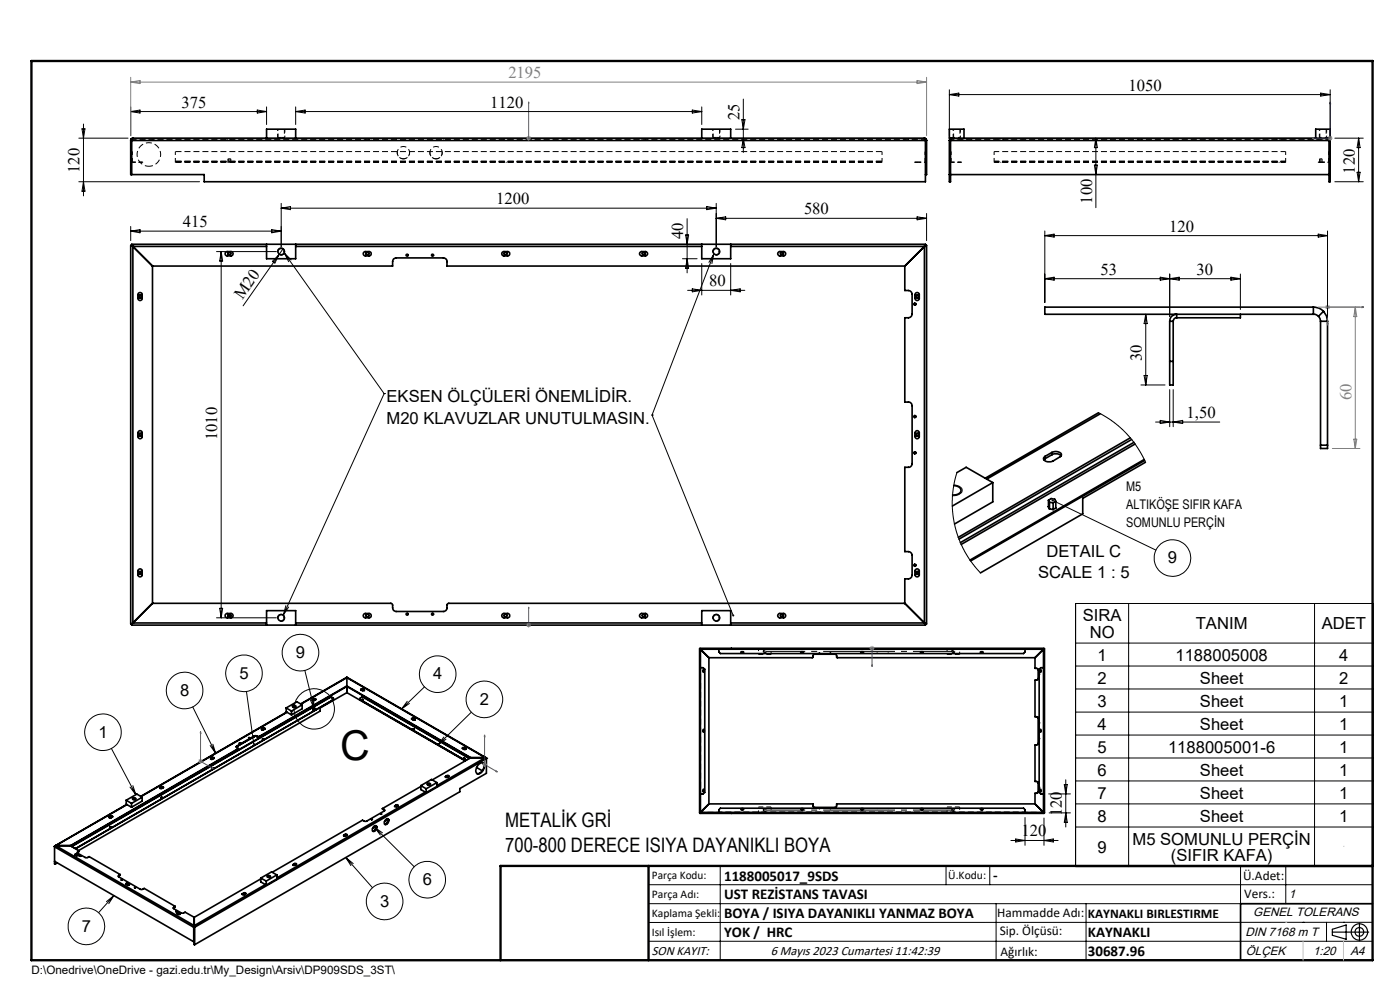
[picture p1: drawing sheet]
<svg xmlns="http://www.w3.org/2000/svg" width="297mm" height="210mm" viewBox="0 0 297 210" stroke-linecap="round" stroke-linejoin="round" font-family="sans-serif">
<g fill="none" stroke="#000" stroke-width=".35">
<path d="M27.7 29.8h168.9M27.9 29.4l-.2 .4M27.9 29.4v.2M28.2 29.3l-.3 .1M28.2 29.3l-.3 .1v7.6M28.2 29.3h167.9M56.6 29.3v-1.9h6.1v1.9M148.9 29.3v-1.9h6.1v1.9M196.1 29.3l.2 .1v9.2h-153v-1.6h-15.6v-7.2M196.1 29.3l.3 .1M196.4 29.4l.2 .4M196.4 29.4l-.1 .2"/>
<path d="M196.6 29.8v7.2h-.3M201.4 29.8h80.8M201.4 37h80.8M201.5 29.4l-.1 .4M201.5 29.4l.4-.1-.3 .1v9.2h-.2v-8.8M201.5 29.4l.1 .2M204.5 29.3v-1.9h-3.1v1.9h80.8v-1.9h-3.1v1.9M282 29.4l-.3-.1 .2 .1v9.2h.3v-8.8M282 29.4l.2 .4M282 29.4l-.1 .2M27.9 52.1l.3 .2M27.9 52.1h-.2v80.3h.2"/>
<path d="M27.9 52l.3 .3M27.9 52v-.2h168.4v.2M27.9 52v.1M28.2 52.3l4.1 4.1M28.2 52.3v79.8M28.2 52.3h28.4M32.3 56.4h51v-.9a.73 .73 0 0 1 .8-.8h10a.73 .73 0 0 1 .7 .8v.9h97.1M32.3 56.4v71.6l-4.1 4.1M47.8 53.6l.3-.2h.9a.46 .46 0 0 1 .5 .4 .46 .46 0 0 1-.5 .5h-.8a.48 .48 0 0 1-.4-.7zM48.5 53.5h.3l.2 .3-.2 .3h-.3l-.2-.3zM56.6 51.8v3.1h6.1v-3.1M62.7 52.3h86.2"/>
<path d="M77.1 53.6l.3-.2h.9a.46 .46 0 0 1 .4 .4 .46 .46 0 0 1-.4 .5h-.8a.48 .48 0 0 1-.4-.7zM77.8 53.5h.3l.2 .3-.2 .3h-.3l-.2-.3zM106.6 53.5l.2-.1h.9a.46 .46 0 0 1 .4 .4 .46 .46 0 0 1-.4 .5h-.8a.46 .46 0 0 1-.4-.3 .46 .46 0 0 1 .1-.5zM107.1 53.5h.3l.2 .3-.2 .3h-.3l-.2-.3zM135.8 53.5l.2-.1h.9a.46 .46 0 0 1 .5 .4 .46 .46 0 0 1-.5 .5h-.8a.46 .46 0 0 1-.4-.3 .46 .46 0 0 1 .1-.5zM136.4 53.5h.3l.2 .3-.2 .3h-.3l-.2-.3zM148.9 51.8v3.1h6.1v-3.1M155 52.3h41.1M165.1 53.5l.2-.1h.9a.46 .46 0 0 1 .5 .4 .46 .46 0 0 1-.5 .5h-.7a.46 .46 0 0 1-.5-.3 .46 .46 0 0 1 .1-.5zM165.7 53.5h.3l.2 .3-.2 .3h-.3l-.1-.3zM191.9 56.4v5.2h.8a.85 .85 0 0 1 .8 .8v4.2a.85 .85 0 0 1-.8 .8h-.8v17.9h.8a.78 .78 0 0 1 .8 .8v12.2a.78 .78 0 0 1-.8 .8h-.8v17.9h.8a.85 .85 0 0 1 .8 .8v4.2a.85 .85 0 0 1-.8 .8h-.8v5.2l4.2 4.1M196.1 52.3l-4.2 4.1"/>
<path d="M196.1 52.3v79.8M196.3 52l-.2 .3M196.3 52l.1 .1M196.4 52.1l-.3 .2M196.4 52.1h.2v80.3h-.2M29.4 62.2a.46 .46 0 0 1 .5-.1 .46 .46 0 0 1 .3 .4v.8a.46 .46 0 0 1-.5 .4 .46 .46 0 0 1-.5-.4zM29.5 62.8l.2-.2 .3 .2v.3l-.3 .1-.2-.1zM194 64.3v.4M194.2 62.2a.46 .46 0 0 1 .5-.1 .46 .46 0 0 1 .3 .4v.8a.46 .46 0 0 1-.4 .4 .46 .46 0 0 1-.5-.4zM194.3 62.8l.3-.2 .2 .2v.3l-.2 .1-.3-.1zM248.1 68.1h.8M248.1 76.7h.8"/>
<path d="M248.1 68.1v13.6h.8v-13.6M249.6 67.4a.72 .72 0 0 0-.7 .7M249.6 67.4v-.7a1.45 1.45 0 0 0-1.5 1.4M263.1 66.7v.7h-13.5M278.6 65.1a2.88 2.88 0 0 1 2.2 .9M278.6 66.7h.5l.6 .4M278.6 65.1v1.6M278.6 65.1h-56.9v1.6h56.9M279.7 67.1l.3 .5 .1 .5M280.1 68.1h1.5M280.1 68.1v26.3M280.8 66l.6 1 .2 1.1"/>
<path d="M280.8 66l-1.1 1.1M281.6 68.1v26.3M29.4 91.5a.44 .44 0 0 1 .5-.1 .44 .44 0 0 1 .3 .4v.8a.46 .46 0 0 1-.5 .5 .46 .46 0 0 1-.5-.5zM29.5 92l.2-.1 .3 .1v.4l-.3 .1-.2-.1zM194 88.2v.4M194 95.8v.5M194.2 91.5a.44 .44 0 0 1 .5-.1 .44 .44 0 0 1 .3 .4v.8a.46 .46 0 0 1-.4 .5 .46 .46 0 0 1-.5-.5zM194.3 92l.3-.1 .2 .1v.4l-.2 .1-.3-.1zM221.7 97.3l-.3 .2M221.7 96.8v.5M223.1 96a1.47 1.47 0 0 1 2.1 .5l-.2 .3-1.6 1a1.47 1.47 0 0 1-2-.5l.3-.5M223.1 96.5a1.62 1.62 0 0 1 2 .2"/>
<path d="M223.1 96l-1.4 .8M223.1 96v.5M223.1 96.5l-1.4 .8M233 87.6l-24 13.9M233.4 87.8l-24.1 13.8M239.8 92.9l-36.5 21.1M240.1 93.2l-36.7 21.2M240.6 93.8l-36.9 21.3M240.8 94.2l-36.9 21.3M242.7 97.5l-36.9 21.3M242.8 97.7l-36.9 21.3M243 98.1l-13.3 7.6v3.3l-21.7 12.5"/>
<path d="M280.1 94.4v.7h1.5v-.7M280.1 94.4h1.5M194 119.7v.4M202.3 103a1.21 1.21 0 0 1 1.5 1.3l-.6 .5-1.1 .2M203 100.3l2-1.2 5.6 3.3M210.6 102.4l-8.6 4.9M210.6 102.4v4.1l-8.1 4.7M222.4 106.1v1.4l.2 .4 .8 .2M222.4 106.1l.6-.3 .8 .1 .2 .5M222.4 106.1l.2 .4M222.6 106.5l.8 .2M222.6 106.5v1.4"/>
<path d="M223.4 106.7v1.4M224 106.4v1.3l-.6 .4M224 106.4l-.6 .3M27.9 132.4v.1M27.9 132.5v.1h168.4v-.1M28.2 132.1l-.3 .3M28.2 132.1l-.3 .4M28.2 132.1h28.4M29.4 120.8a.44 .44 0 0 1 .5-.1 .44 .44 0 0 1 .3 .4v.8a.46 .46 0 0 1-.5 .5 .46 .46 0 0 1-.5-.5zM29.5 121.3l.2-.1 .3 .1v.4l-.3 .1-.2-.1zM47.9 130.3l.2-.2h.9a.46 .46 0 0 1 .5 .5 .46 .46 0 0 1-.5 .4h-.8a.44 .44 0 0 1-.4-.2 .44 .44 0 0 1 .1-.5zM48.5 130.3h.3l.2 .3-.2 .3h-.3l-.2-.3z"/>
<path d="M56.6 132.6v-3.1h6.1v3.1M62.7 132.1h86.2M77.2 130.3l.2-.2h.9a.46 .46 0 0 1 .4 .5 .46 .46 0 0 1-.4 .4h-.8a.45 .45 0 0 1-.4-.2 .45 .45 0 0 1 .1-.5zM77.8 130.3h.3l.2 .3-.2 .3h-.3l-.2-.3zM106.6 130.3l.2-.2h.9a.46 .46 0 0 1 .4 .5 .46 .46 0 0 1-.4 .4h-.8a.45 .45 0 0 1-.4-.2 .45 .45 0 0 1 .1-.5zM107.1 130.3h.3l.2 .3-.2 .3h-.3l-.2-.3zM135.8 130.3l.2-.2h.9a.46 .46 0 0 1 .5 .5 .46 .46 0 0 1-.5 .4h-.8a.45 .45 0 0 1-.4-.2 .45 .45 0 0 1 .1-.5zM136.4 130.3h.3l.2 .3-.2 .3h-.3l-.2-.3zM148.4 137.6h73.2v34.8h-73.2zM148.5 137.5h73v35h-73zM148.5 137.6l.1 .1M148.6 137.7l1.8 1.8v31"/>
<path d="M148.6 137.7h72.8M148.6 137.7v34.6M148.9 132.6v-3.1h6.1v3.1M150.4 139.5h22l.1-.6 .3-.1h4.4l.2 .1 .2 .6h42M152.5 137.6v.7l.3 .3h64.3l.4-.3v-.7M155 132.1h41.1M155.2 137.5v.1M157.3 138.4l.1 .1 .2-.1M157.3 138.4h.3M157.5 138.3l.1 .1M165.1 130.3l.2-.2h.9a.46 .46 0 0 1 .5 .5 .46 .46 0 0 1-.5 .4h-.7a.45 .45 0 0 1-.5-.2 .45 .45 0 0 1 .1-.5zM165.7 130.3h.3l.2 .3-.2 .3h-.3l-.1-.3z"/>
<path d="M170.1 138.3h.2v.2h-.2zM182.8 138.3h.2v.2h-.2zM192.1 128.1l-97-.1-.3 .3v.6a.73 .73 0 0 1-.7 .8h-10a.73 .73 0 0 1-.8-.8v-.6l-.3-.3h-50.6l-4.2 4.1M194.2 120.8a.44 .44 0 0 1 .5-.1 .44 .44 0 0 1 .3 .4v.8a.46 .46 0 0 1-.4 .5 .46 .46 0 0 1-.5-.5zM194.3 121.3l.3-.1 .2 .1v.4l-.2 .1-.3-.1zM195.5 138.3h.2v.2h-.2zM196.1 132.1l.2 .4M196.1 132.1l.3 .3M196.4 132.4l-.1 .1M208.2 138.3h.2v.2h-.2zM221.4 137.7l-1.8 1.8v2.3h.4l.2 .3v1.9l-.2 .3h-.4v7.7h.4l.2 .3v5.5l-.2 .2h-.4v7.8h.4l.2 .2v2l-.2 .3h-.4v2.2M221.4 137.7v34.6"/>
<path d="M221.4 137.6v.1M221.5 137.6l-.1 .1M50.2 158.2l-.1 .3 .4 .2-.1 .1M50.2 158.4l-.1 .1M50.2 158.2v.2M50.4 158.8l-35.4 20.6M50.4 158.8v.2M50.4 159l-35.4 20.4M50.5 158.8l-.1 .2M50.8 157.6l.2 .1zM50.8 157.7h.1M52.8 156.4l.2 .1z"/>
<path d="M52.8 156.6h.1M53.9 156.1h.6M53.9 156.2h.6M53.9 156.1l-3.7 2.1M53.9 156.1v.1M53.9 156.2l-3.7 2.2M54.1 156.2l-4 2.2M54.5 156.1l.2 .1M54.5 156.1v.1M54.5 156.2l.2 .1M54.7 156.2h.3M54.7 156.3h.3"/>
<path d="M54.7 156.2v.1M55 156.2v.1M55.5 154.6v.1M55.5 154.7v.1M55.8 156.7l-.1 .1h.3M55.8 156.7l.2 .1M55.8 156.7h.1M55.8 156.7l-.1 .1M55.8 154.4h.4v.2l-.4 .3-.3-.1v-.2M55.8 154.5l.4 .1M55.8 154.4l-.3 .2M55.8 154.4v.1"/>
<path d="M55.8 154.5l-.3 .2M56 156.8h.1M60.7 150.2v.8l1.1 .7M60.7 150.2l1.1 .6M60.8 151.1l-31 17.8M60.9 151.1l-31 17.9M61.8 150.8v.9M62.1 149.7a.29 .29 0 0 1 .4-.1 .29 .29 0 0 1 .1 .4h-.4zM64.1 149.5l-1.1-.6-2.3 1.3M64.1 149.5l-2.3 1.3M64.1 149.5v.8l-2.3 1.4M66.3 148.5h.1"/>
<path d="M66.3 148.4v.1M66.5 150.5h.1M66.5 150.5v.1M66.5 150.3h.3M66.5 150.3h.1M66.5 150.3v.3M66.5 150.6l.2 .1M66.5 150.3l.2 .1M66.6 148.2l.4 .1-.4 .3h-.3v-.2M66.6 148.3l.4 .1M66.6 148.2l-.3 .2M66.6 148.2v.1"/>
<path d="M66.6 148.3l-.3 .2M66.7 150.4v.3M66.8 150.6h.1M66.8 150.6l-.1 .1M66.8 150.3l-.1 .1M66.8 150.3v.3M70.2 147.7l.1 .1M70.2 147.7l-55.1 31.8v-.1M70.2 147.6v.1M70.3 147.8l.4 .3v.3M70.3 147.8l-55.1 31.8M70.7 148.4l-54.5 31.5"/>
<path d="M73.5 145.5l-18.5 10.7M73.5 145.5v.2M73.5 145.7l-18.5 10.6M73.6 143.7l29.6 17.1M73.6 145.5h-.1M73.6 143.7l-9.8 5.6M73.6 145.6l-.1 .1M73.6 145.5l26.3 15.2M73.6 143.7v3.2M73.6 143.7l29.3 17M73.6 145.6l26.2 15.2M73.6 146.9l25.1 14.5"/>
<path d="M73.6 146.9l-5.7 3.3v.6l-51.2 29.6M73.6 143.7l-9.7 5.7M76.4 148.4l22.2 12.8M76.8 148.4v.1M76.8 148.4h.1M76.9 147.8l-.5 .3v.3M76.9 147.8l22.7 13.1M76.9 146.1l-.4 .2 .4 .2h.4l-.1-.2M76.9 146.3h-.3M76.9 147.7v.1M76.9 146.1l.3 .2M76.9 146.1v.2"/>
<path d="M76.9 147.6v.1M76.9 148.4h.1M76.9 146.3l.3 .1M76.9 148.4l.1 .1h-.2M76.9 148.4h-.1M76.9 148.4l.1 .1M76.9 147.7l22.7 13.1M77.2 146.4l.1 .1M77.2 146.3v.1M87.6 154.6h.1M87.6 154.6v.2l.2-.1M87.7 152.4h-.3l-.1 .1 .5 .3 .3-.1-.1-.2"/>
<path d="M87.7 152.5h-.4M87.7 152.4l.3 .1M87.7 152.4v.1M87.7 152.5l.3 .1M87.7 154.6h.1M87.7 154.6l.1 .1M88 152.6l.1 .1M88 152.5v.1M98.5 158.6l-.4 .1 .4 .3h.2l.1-.3M98.5 158.7h-.4M98.5 158.6l.3 .1M98.5 158.6v.1"/>
<path d="M98.5 158.7l.3 .1M98.8 158.8v.1M98.8 158.7v.1M148.5 141.6h.7l.3 .3v26.2l-.3 .3h-.7M149.2 142.3h.2v.1l-.1 .1zM149.2 155h.2v.1l-.1 .1zM220.5 142.9v.2M220.5 156.6v.2M220.5 153.3v.1M220.6 142.3h.2v.1h-.2zM220.6 155h.2v.1h-.2zM221.5 141.6h-.7l-.3 .3v26.2l.3 .3h.7"/>
<path d="M11.6 179.6l.1 3.7M11.6 179.6h.1M11.6 179.4h.1M11.6 179.4v.2M11.6 179.5v.1l29.5 17.1M11.8 179.4h-.2M11.8 179.4h3.1l1.9 1.1M11.8 179.4l29.4 16.9M14.8 179.4h.2M15 179.4h.1M15.1 179.4v.1M15.8 179.9h.4"/>
<path d="M23.2 173.3v.1M23.2 173.4h.1M23.4 175.4l.3 .1M23.5 175.4l.2 .1M23.5 175.4h-.1M23.5 175.4h.1M23.5 175.4l-.1 .1M23.5 173.1l.4 .1-.4 .3h-.3v-.2M23.5 173.2l.4 .1M23.5 173.1l-.3 .2M23.5 173.1v.1M23.5 173.2l-.3 .2"/>
<path d="M23.6 175.4l.1 .1M26.8 169.7v.9l1.1 .6M26.8 169.7l1.1 .7M26.9 170.6l-15.3 8.8M27 170.7l-15.2 8.7M27.9 170.4v.8M28.2 169.4a.29 .29 0 0 1 .4-.2 .29 .29 0 0 1 .1 .4h-.4zM30.2 169.1l-2.3 1.3M30.2 169.1v.8l-2.3 1.3M30.2 169.1l-1.2-.7-2.2 1.3M34 167.2h-.1M34 167.1v.1"/>
<path d="M34.3 169.1h.1M34.3 169.1l-.2 .1 .2 .1 .1-.2M34.3 169.1v.1M34.3 169.2l-.2 .1M34.3 169.2h.1M34.3 166.9h.3l.1 .1-.6 .3-.2-.1 .1-.1M34.3 167h.4M34.3 166.9l-.3 .2M34.3 166.9v.1M34.3 167l-.3 .2M34.4 169.1v.1M34.4 169.2v.1"/>
<path d="M44.7 160.9v.1M44.7 161h.1M45 160.7h.4v.1l-.4 .3-.3-.1v-.1M45 160.8h.4M45 160.7l-.3 .2M45 160.7v.1M45 162.9v.1M45 160.8l-.3 .2M45 162.9h.2M45 162.9l-.1 .2 .3-.1v-.1M45 163h-.1M45 163h.2"/>
<path d="M45.2 162.9v.1M73 177.3h-.1M73 177.2v.1M73.2 177l.3-.1 .2 .2-.6 .3-.2-.1 .1-.1M73.2 177.1h.5M73.2 177l-.2 .2M73.2 177v.1M73.2 177.1l-.2 .2M78.8 173.7l.2 .1h-.2zM78.8 173.8h.2M79.3 175.3a.39 .39 0 0 1 .6-.1 .39 .39 0 0 1-.1 .7 .44 .44 0 0 1-.3 .4 .44 .44 0 0 1-.5-.2zM79.8 175.1a.86 .86 0 0 1-.7 1.2"/>
<path d="M79.8 175.3a.93 .93 0 0 1-.7 1M79.8 175.3l-.8 .4M79.8 175.3h.1M79.8 175.3a.87 .87 0 0 1-.7 1M80.8 172.6l.2 .1zM80.8 172.7h.1M81.1 171.5l.4 .2M81.1 171.5l.4 .3M81.5 171.7l.1 .3-3.8 2.2h-.4l-.5-.2-19.2 11M81.5 171.8l.1 .1M81.5 171.7v.1M81.7 174.1v-.1a.41 .41 0 0 1 .6-.3 .41 .41 0 0 1 .1 .7 .47 .47 0 0 1-.3 .5 .47 .47 0 0 1-.6-.2z"/>
<path d="M82.3 173.7a.81 .81 0 0 1-.7 1.1M82.3 173.8a.77 .77 0 0 1-.7 1M82.3 173.8a.93 .93 0 0 1-.7 1M82.3 173.8l-.7 .5M82.4 173.8h-.1M83.8 171l-.1 .1M83.8 170.9v.1M84.1 170.7h.3l.1 .2-.5 .3-.3-.1 .1-.2M84.1 170.8l.4 .1M84.1 170.7l-.3 .2M84.1 170.7v.1M84.1 170.8l-.3 .2"/>
<path d="M89.3 166.6l1.1 .7M89.3 166.6v.9l1.1 .6M89.3 166.8l-8.2 4.7M90.2 168l-31.5 18.2M90.4 167.3v.8M90.7 166.3a.29 .29 0 0 1 .4-.2 .29 .29 0 0 1 .1 .4h-.4zM92.7 166l-1.2-.7-2.2 1.3M92.7 166l-2.3 1.3M92.7 166v.8l-2.3 1.3M94.5 164.8h.1M94.5 164.7v.1M94.8 164.5h.3l.1 .2-.4 .2h-.3v-.2"/>
<path d="M94.8 164.6l.4 .1M94.8 164.5l-.3 .2M94.8 164.5v.1M94.8 164.6l-.3 .2M98.4 160.9l-.1 .1M98.4 160.9h.1M98.5 160.8v.1M98.5 160.8l.1 .1h-.3M98.5 160.8l-.1 .1M98.5 160.9h.1M98.5 160.9h-.1M98.6 161.2h.1"/>
<path d="M99 161.2h-.4M99.7 160.7v.1M99.9 160.7l-8.2 4.7M99.9 160.7h3M101.1 162.8l1.2 .7M101.6 162.1a.67 .67 0 0 1 .9-.2 .67 .67 0 0 1 .2 .9 1.28 1.28 0 0 1-1.6 1.2 1.68 1.68 0 0 1 .5-1.9zM102.5 161.8a1.6 1.6 0 0 1-1.3 2.3M102.9 160.7l.3 .2-61.9 35.8M102.9 160.7l.3 .1M102.9 160.7l-10.2 5.9M103.1 160.8h.1M103.2 160.8v.1"/>
<path d="M103.2 160.9h.1M103.2 160.9v3.1l-5.7 3.3v.6l-56.2 32.5M148.6 172.3l-.1 .1M148.6 172.3h72.8M149.2 167.7h.2v.1l-.1 .1zM150.4 170.5h22.1v.5l.2 .3h4.6l.2-.3v-.5h42.1M150.4 170.5l-1.8 1.8M152.5 172.4v-.6l.3-.4h64.3l.4 .4v.6M155.2 172.4v.1M157.4 171.5h.2v.3h-.2zM170.1 171.5h.2v.3h-.2zM182.8 171.5h.2v.3h-.2z"/>
<path d="M195.5 171.5h.2v.3h-.2zM208.2 171.5h.2v.3h-.2zM219.6 170.5l1.8 1.8M220.5 166.9v.2M220.6 167.7h.2v.1l-.1 .1zM221.4 172.3l.1 .1M221.4 172.3v.1M11.6 182.7l29.5 17.1M11.7 182.8v.5M12.1 183l-.4 .3M16.3 181.1h-.2l-.2 .2 .4 .2h.3v-.2M16.3 181.2l-.4 .1"/>
<path d="M16.3 181.1l.3 .2M16.3 181.1v.1M16.3 181.2l.3 .2M16.5 180.6v.4l1.6 .9 .3 .1 .5-.3 6.6 3.8M16.5 180.8l-.1 .1M16.5 180.6v.2M16.6 181.4l.1 .1M16.6 181.3v.1M16.8 180.5l-.3 .1M16.8 180.5l-.3 .3M17 181.6h.1M25.2 185.7v.3l4.5 2.6 .4 .1 .5-.3 6.5 3.9"/>
<path d="M25.2 185.8l-.1 .1M25.2 185.7v.1M25.5 185.5l-.3 .2M25.5 185.5l-.3 .3M25.7 186.6h.2zM25.8 186.7h.1M27.1 187.4h-.3l-.1 .1 .5 .3 .2-.1v-.2M27.1 187.5h-.4M27.1 187.4l.3 .1M27.1 187.4v.1M27.1 187.5l.3 .1M27.4 187.6v.1"/>
<path d="M27.4 187.5v.1M28.6 188.3h.1M36.9 192.4v.3l1.7 1 .7-.2 1.9 1.1M36.9 192.5l-.1 .1M36.9 192.4v.1M37.1 192.3l-.2 .1M37.1 192.3l-.2 .2M37.3 193.3h.2zM37.4 193.4h.1M37.9 193.6l-.4 .1 .4 .3 .3-.1v-.2M37.9 193.7h-.4M37.9 193.6l.3 .1"/>
<path d="M37.9 193.6v.1M37.9 193.7l.3 .1M38.2 193.8v.1M38.2 193.7v.1M41.1 196.7v3.1M41.2 196.5l-.1 .2M41.2 196.5h.1M41.2 196.3v.2M41.2 194.6v1.8M41.2 196.6l.1 3.8M41.2 196.6l.1 .1M41.2 196.6l-.1 .1"/>
<path d="M41.2 199.7l-.1 .1M41.2 196.5l.1 .2M41.3 196.7v3.7M51.4 189.6v.1M51.4 189.7h.1M51.7 189.4h.4v.1l-.4 .3h-.3v-.2M51.7 189.5l.4 .1M51.7 189.4l-.3 .2M51.7 189.4v.1M51.7 189.5l-.3 .2M55.3 186.3v.8l1.2 .6M55.3 186.3l1.2 .6"/>
<path d="M55.3 186.4l-14.1 8.2M56.3 187.6l-15.1 8.7M56.5 186.9v.8M56.7 185.8a.31 .31 0 0 1 .4-.1 .31 .31 0 0 1 .2 .3l-.5 .1zM58.7 185.6l-1.1-.6-2.3 1.3M58.7 185.6l-2.2 1.3M58.7 185.6v.8l-2.2 1.3M62.2 183.5h.1M62.2 183.4v.1M62.5 183.2h.3l.1 .1-.4 .3-.3-.1v-.1M62.5 183.3h.4M62.5 183.2l-.3 .2"/>
<path d="M62.5 183.2v.1M62.5 183.3l-.3 .2M291.2 191.7h-28v12"/>
<circle cx="59.6" cy="53.4" r=".68"/>
<circle cx="86.4" cy="54.1" r=".2"/>
<circle cx="91.8" cy="54.1" r=".21"/>
<circle cx="151.9" cy="53.4" r=".66"/>
<circle cx="194.1" cy="64.5" r=".22"/>
<circle cx="194.1" cy="96.1" r=".22"/>
<circle cx="194.1" cy="88.4" r=".22"/>
<circle cx="194.1" cy="119.9" r=".22"/>
<circle cx="59.6" cy="131" r=".68"/>
<circle cx="86.4" cy="130.3" r=".2"/>
<circle cx="91.8" cy="130.3" r=".21"/>
<circle cx="151.9" cy="131.1" r=".66"/>
<circle cx="17.1" cy="181.6" r=".09"/>
<circle cx="28.7" cy="188.3" r=".09"/>
</g>
<g fill="none" stroke="#000" stroke-width=".21" stroke-dasharray="1.3 .6" stroke-linecap="butt">
<path d="M28 29.8v-.2M28 29.8h-.3M28 29.6l.2-.1M28 29.6v-.1M28.1 34.2h-.1M28.1 32.2h-.1M28.2 29.5v-.2M28.2 29.5l-.2 .1M28.2 34.3v.2M28.2 34.5l-.2-.3M28.2 34.3l-.1-.1M29.3 29.5v-.2"/>
<path d="M29.5 34.5v-.2M29.5 34.3v.2M29.7 34.5v-.2M30 34.5v-.2M30.2 29.5v-.2M30.3 34.3v.2M32.2 29.3v.2M32.4 29.5v-.2M32.5 29.5v-.2M37.2 34.2h149.9M37.2 34.5h149.9M37.2 34.2v.3"/>
<path d="M38 34.3v.2M47.8 29.3v.2M48.2 29.5v-.2M48.3 34.5v-.2M48.5 34.5v-.2M48.5 33.7h-.2M48.8 33.7h-.3M48.8 34.5v-.2M49 33.7h-.2M49 34.5v-.2M49 29.5v-.2M49.5 29.5v-.2"/>
<path d="M59.7 29.2h.1M59.8 29.2h.6M77.1 29.3v.2M77.5 29.5v-.2M77.6 34.5v-.2M77.8 34.5v-.2M78.1 34.5v-.2M78.3 34.5v-.2M78.3 29.5v-.2M78.8 29.5v-.2M82.9 29.3v.2M83.3 29.5v-.2"/>
<path d="M84.1 29.5v-.2M86.2 29.3v.2M86.6 29.5v-.2M91.6 29.3v.2M92 29.5v-.2M94.1 29.5v-.2M94.9 29.5v-.2M95.2 29.5v-.2M106.5 29.3v.2M106.9 29.5v-.2M107 34.5v-.2M107.1 34.5v-.2"/>
<path d="M107.4 34.5v-.2M107.6 34.5v-.2M107.7 29.5v-.2M108.2 29.5v-.2M135.7 29.3v.2M136.2 29.5v-.2M136.3 34.5v-.2M136.4 34.5v-.2M136.7 34.5v-.2M136.9 34.5v-.2M136.9 29.5v-.2M137.4 29.5v-.2"/>
<path d="M152 29.2h.1M152.1 29.2h.6M165 29.3v.2M165.5 29.5v-.2M165.6 34.5v-.2M165.7 34.5v-.2M166 34.5v-.2M166.2 34.5v-.2M166.2 29.5v-.2M166.7 29.5v-.2M186.4 34.3v.2M187.1 34.5v-.3"/>
<path d="M187.1 32.2h-149.9M187.1 34.2h-149.9M187.1 34.3h-149.9M191.8 29.3v.2M192 29.5v-.2M192.1 29.5v-.2M192.7 29.5v-.2M193.5 29.5v-.2M193.9 29.3v.2M194 34.3v.2M194.1 29.5v-.2M194.3 34.5v-.2"/>
<path d="M194.3 29.5v-.2M194.6 34.5v-.2M194.8 34.3v.2M194.9 34.5v-.2M195 29.5v-.2M196.1 29.5v-.2M196.1 34.3v.2M196.1 29.5l.2 .1M196.2 34.2h.2M196.2 34.2l-.1 .1M196.2 32.2h.2M196.3 29.6l.1 .2"/>
<path d="M196.3 29.6l.1-.1M196.4 29.6l-.3-.1M196.4 34.2l-.3 .3M196.4 29.8h.2M201.4 35.3h.3M201.4 33.7h.3M201.7 29.8v-.2M201.7 29.8h-.3M201.7 30.3h-.3M201.7 31.1h-.3M201.7 33.7h.1M201.7 29.6v-.1"/>
<path d="M201.7 29.6l.2-.1M201.8 34.2h-.1M201.8 32.2h-.1M201.9 29.5v-.2M201.9 29.5l-.2 .1M201.9 34.3v.2M201.9 34.5l-.2-.3M201.9 34.3l-.1-.1M203 29.5v-.2M203.2 34.5v-.2M203.2 34.3v.2M203.4 34.5v-.2"/>
<path d="M203.5 29.3v.2M203.7 34.5v-.2M203.9 29.5v-.2M204 29.5v-.2M204 34.3v.2M204.3 29.5v-.2M205.1 29.5v-.2M206 29.5v-.2M210.9 34.2v.3M211.2 29.3v.2M211.7 34.3v.2M211.7 29.3v.2"/>
<path d="M212 29.5v-.2M212.1 29.5v-.2M212.2 34.5v-.2M212.4 34.5v-.2M212.7 34.5v-.2M212.8 34.5v-.2M212.9 29.5v-.2M213.4 29.5v-.2M213.9 29.3v.2M214.3 29.5v-.2M216.2 29.5v-.2M217 29.5v-.2"/>
<path d="M234.9 29.3v.2M235.7 29.5v-.2M237.8 29.3v.2M238.2 29.5v-.2M241 29.3v.2M241.4 29.5v-.2M241.5 34.5v-.2M241.7 34.5v-.2M242 34.5v-.2M242.1 34.5v-.2M242.2 29.5v-.2M242.7 29.5v-.2"/>
<path d="M245.5 29.3v.2M245.9 29.5v-.2M248 29.5v-.2M248.7 29.5v-.2M266.6 29.3v.2M267.4 29.5v-.2M269.3 29.3v.2M269.7 29.5v-.2M270.3 29.3v.2M270.7 29.5v-.2M270.8 34.5v-.2M271 34.5v-.2"/>
<path d="M271.3 34.5v-.2M271.4 34.5v-.2M271.5 29.5v-.2M271.6 29.5v-.2M272 34.3v.2M272 29.5v-.2M272.4 29.5v-.2M272.7 34.5v-.3M277.6 29.5v-.2M277.7 29.3v.2M277.7 29.5v-.2M278 29.5v-.2"/>
<path d="M278 29.3v.2M278.5 29.5v-.2M279.3 29.5v-.2M279.7 34.3v.2M279.7 29.3v.2M279.7 29.5v-.2M279.9 34.5v-.2M280.1 29.5v-.2M280.2 34.5v-.2M280.2 33.7h-.3M280.4 34.3v.2M280.5 33.7h-.3"/>
<path d="M280.5 34.5v-.2M280.7 29.5v-.2M281.7 29.5v-.2M281.7 29.5l.2 .1M281.7 34.3v.2M281.9 34.2h.1M281.9 34.2l-.2 .1M281.9 32.2h.1M281.9 29.6l.1 .2M281.9 29.6l.1-.1M282 29.6l-.3-.1M282 29.8h.2"/>
<path d="M282 34.2l-.3 .3M148.5 137.6l.1 .1M148.6 137.7l-.1-.1M157.3 138.2h.3M157.3 138.6l-.2-.2 .2-.2M157.6 138.6h-.3M157.6 138.2l.2 .2-.2 .2M170 138.2h.3M170 138.6l-.2-.2 .2-.2M170.3 138.6h-.3M170.3 138.2l.2 .2-.2 .2M173.7 138.5h.2h-.2"/>
<path d="M176.1 138.5h.2h-.2M182.7 138.2h.4M182.7 138.6l-.2-.2 .2-.2M183.1 138.6h-.4M183.1 138.2l.2 .2-.2 .2M195.4 138.2h.3M195.4 138.6l-.2-.2 .2-.2M195.7 138.6h-.3M195.7 138.2l.2 .2-.2 .2M208.1 138.2h.3M208.1 138.6l-.2-.2 .2-.2M208.4 138.6h-.3"/>
<path d="M208.4 138.2l.2 .2-.2 .2M221.4 137.7l.1-.1M221.5 137.6l-.1 .1M149.1 142.1l.2-.2 .2 .2M149.1 142.5v-.4M149.1 155.2v-.4M149.1 154.8l.2-.2 .2 .2M149.5 142.1v.4M149.5 142.5l-.2 .2-.2-.2M149.5 155.2l-.2 .2-.2-.2M149.5 154.8v.4M220.5 143.1l.1-.1-.1-.1"/>
<path d="M220.5 156.8l.1-.1-.1-.1M220.5 153.4h.1l-.1-.1M220.5 155.2v-.4M220.5 154.8l.2-.2 .2 .2M220.5 142.1l.2-.2 .2 .2M220.5 142.5v-.4M220.9 155.2l-.2 .2-.2-.2M220.9 154.8v.4M220.9 142.1v.4M220.9 142.5l-.2 .2-.2-.2M148.5 172.4l.1-.1M148.6 172.3l-.1 .1"/>
<path d="M149 172.4v.1M149.1 167.9v-.4M149.1 167.5l.2-.2 .2 .2M149.5 167.9l-.2 .2-.2-.2M149.5 167.5v.4M151.2 172.5v-.1M157.3 171.4h.3M157.3 171.8l-.2-.2 .2-.2M157.6 171.8h-.3M157.6 171.4l.2 .2-.2 .2M170 171.4h.3M170 171.8l-.2-.2 .2-.2"/>
<path d="M170.3 171.8h-.3M170.3 171.4l.2 .2-.2 .2M172.9 172.4v.1M173.7 171.5h.2h-.2M174 172.5v-.1M175.9 172.4v.1M176.1 171.5h.2h-.2M177 172.5v-.1M182.7 171.4h.4M182.7 171.8l-.2-.2 .2-.2M183.1 171.8h-.4M183.1 171.4l.2 .2-.2 .2"/>
<path d="M195.4 171.4h.3M195.4 171.8l-.2-.2 .2-.2M195.7 171.8h-.3M195.7 171.4l.2 .2-.2 .2M208.1 171.4h.3M208.1 171.8l-.2-.2 .2-.2M208.4 171.8h-.3M208.4 171.4l.2 .2-.2 .2M220.5 167.1l.1-.1-.1-.1M220.5 167.9v-.4M220.5 167.5l.2-.2 .2 .2M220.9 167.9l-.2 .2-.2-.2"/>
<path d="M220.9 167.5v.4M221.4 172.3l.1 .1M221.5 172.4l-.1-.1"/>
</g>
<path d="M28 29.8h168.4M85.6 33.7a1.31 1.31 0 0 0 1.1-1.9 1.31 1.31 0 0 0-2.2-.2 1.31 1.31 0 0 0 .9 2.1h.2M86.9 32.2a1.31 1.31 0 0 1-1.3 1.5 1.31 1.31 0 0 1-1.3-1.5M92.5 33.7a1.31 1.31 0 0 0 1.2-1.9 1.31 1.31 0 0 0-2.3-.2 1.31 1.31 0 0 0 .9 2.1h.2M93.8 32.2a1.31 1.31 0 0 1-1.3 1.5 1.31 1.31 0 0 1-1.3-1.5M196.4 29.8h-168.4M280.2 33.7v.6M160.9 138.8h2.7M200.9 138.8h2.7M160.9 171.2h2.7M200.9 171.2h2.7" fill="none" stroke="#000" stroke-width=".21" stroke-dasharray="1.3 .6" stroke-dashoffset=".3" stroke-linecap="butt"/>
<g fill="none" stroke="#000" stroke-width=".21" stroke-dasharray="1.3 .6" stroke-dashoffset=".4" stroke-linecap="butt">
<path d="M29.5 34.3h.8M30.3 34.5h-.8M31.6 35.3a2.5 2.5 0 0 0 2.2-3.7 2.5 2.5 0 0 0-4.3-.2 2.5 2.5 0 0 0 1.8 3.9h.3M48.3 33.7v.8M48.5 33.7v.8M48.8 33.7v.8M49 33.7v.8M58.9 29.2h.8M151.2 29.2h.8M194 34.3h.8M194.8 34.5h-.8M203.2 34.3h.8"/>
<path d="M204 34.5h-.8M279.7 34.3h.7M279.9 33.7v.8M280.4 34.5h-.7M280.5 33.7v.8M221.4 137.7h-72.8M148.6 172.3h72.8"/>
</g>
<g fill="none" stroke="#000" stroke-width=".21" stroke-dasharray="1.3 .6" stroke-dashoffset=".5" stroke-linecap="butt">
<path d="M28.1 34.2v-2M28.2 29.5h167.9M37.2 32.2v2M187.1 32.2v2M196.2 32.2v2M201.7 29.8h80.3M201.8 32.2v2M210.9 32.2v2M272.7 32.2v2M281.9 34.2v-2M282 29.8h-80.3M148.6 137.7v34.6"/>
<path d="M152.5 137.7h65M217.5 137.7h-65M152.5 172.4h65M152.5 172.3h65M217.5 172.3h-65M221.4 172.3v-34.6"/>
</g>
<g fill="none" stroke="#000" stroke-width=".21" stroke-dasharray="1.3 .6" stroke-dashoffset=".7" stroke-linecap="butt">
<path d="M28.2 34.5h1.3M28.2 34.3h1.3M194.8 34.3h1.3M194.8 34.5h1.3M201.9 29.5h79.8M201.9 34.5h1.3M201.9 34.3h1.3M280.4 34.3h1.3M280.4 34.5h1.3M160.9 137.5v1.3M163.6 138.8v-1.3M200.9 137.5v1.3"/>
<path d="M203.6 138.8v-1.3M160.9 172.5v-1.3M163.6 171.2v1.3M200.9 172.5v-1.3M203.6 171.2v1.3"/>
</g>
<path d="M59 27.4v1.9M60.3 29.3v-1.9M151.3 27.4v1.9M152.6 29.3v-1.9M202.3 27.4v1.9M203.6 29.3v-1.9M280 27.4v1.9M281.3 29.3v-1.9" fill="none" stroke="#000" stroke-width=".21" stroke-dasharray="1.3 .6" stroke-dashoffset="1" stroke-linecap="butt"/>
<g fill="#000">
<path d="M28 52.3a.2 .2 0 0 1 .4 0 .2 .2 0 0 1-.4 0zM195.9 52.3a.2 .2 0 0 1 .4 0 .2 .2 0 0 1-.4 0zM28 52.3a.2 .2 0 0 1 .4 0 .2 .2 0 0 1-.4 0zM28 132.1a.2 .2 0 0 1 .4 0 .2 .2 0 0 1-.4 0zM28 132.1a.2 .2 0 0 1 .4 0 .2 .2 0 0 1-.4 0zM195.9 132.1a.2 .2 0 0 1 .4 0 .2 .2 0 0 1-.4 0zM195.9 52.3a.2 .2 0 0 1 .4 0 .2 .2 0 0 1-.4 0zM195.9 132.1a.2 .2 0 0 1 .4 0 .2 .2 0 0 1-.4 0z"/>
<path d="M53.7 157.6v.3l.2 .1-.1-.2 .1 .2 .1-.1a.2 .2 0 0 0 0-.3 .2 .2 0 0 0-.3 0zM155.4 130.4v.3l.2 .1-.1-.2 .1 .2a.22 .22 0 0 0 .1-.3 .22 .22 0 0 0-.3-.1zM223.1 106l.2 .1h-.2a.21 .21 0 0 0 .2 .2 .21 .21 0 0 0 .2-.3 .21 .21 0 0 0-.4 0z"/>
</g>
<path d="M210.9 32.2h61.8M210.9 34.5h61.8M210.9 34.2h61.8M272.7 34.2h-61.8M272.7 34.3h-61.8" fill="none" stroke="#000" stroke-width=".21" stroke-dasharray="1.3 .6" stroke-dashoffset=".2" stroke-linecap="butt"/>
<g fill="none" stroke="#000" stroke-width=".21" stroke-dasharray="1.3 .6" stroke-dashoffset=".9" stroke-linecap="butt">
<path d="M58.9 27.4v1.8M60.4 29.2v-1.8M151.2 27.4v1.8M152.7 29.2v-1.8M202.2 27.4v1.8M203.7 29.2v-1.8M279.9 27.4v1.8M281.4 29.2v-1.8M162 138.2a.29 .29 0 0 1 .4-.3 .29 .29 0 0 1 0 .5 .29 .29 0 0 1-.4-.2M162.2 138.5a.33 .33 0 0 0 .4-.3 .33 .33 0 0 0-.4-.4 .33 .33 0 0 0-.3 .5M202 138.2a.29 .29 0 0 1 .4-.3 .29 .29 0 0 1 0 .5 .29 .29 0 0 1-.4-.2M202.2 138.5a.33 .33 0 0 0 .4-.3 .33 .33 0 0 0-.4-.4 .33 .33 0 0 0-.3 .5"/>
<path d="M162 171.8a.29 .29 0 0 0 .4 .3 .29 .29 0 0 0 0-.5 .29 .29 0 0 0-.4 .2M162.2 172.2a.33 .33 0 0 0 .4-.3 .33 .33 0 0 0-.4-.4 .33 .33 0 0 0-.3 .4M202 171.8a.29 .29 0 0 0 .4 .3 .29 .29 0 0 0 0-.5 .29 .29 0 0 0-.4 .2M202.2 172.2a.33 .33 0 0 0 .4-.3 .33 .33 0 0 0-.4-.4 .33 .33 0 0 0-.3 .4"/>
</g>
<path d="M148.6 137.7h.1M221.4 137.7h.1M148.6 172.3h.1M221.4 172.3h.1" fill="none" stroke="#000" stroke-width=".21" stroke-dasharray="1.3 .6"/>
<path d="M148.6 141.6v26.8M221.4 141.6v26.8M148.6 168.4v-26.8M221.4 168.4v-26.8" fill="none" stroke="#000" stroke-width=".21" stroke-dasharray="1.3 .6" stroke-dashoffset=".6" stroke-linecap="butt"/>
<g fill="none" stroke="#000" stroke-width=".21">
<path d="M201.4 19v9.8M280.2 19.7l2 .4-2 .3zM282.2 19v9.8M16.7 38.6h25.6M16.7 29.3h10.5M17.4 27.3h.6l-.3 2zM17.7 26.3v15.2M17.7 38.6l.3 2h-.6zM27.7 22.7v6.1M27.7 23.7h28.9M27.7 23.7l2-.4v.7zM54.6 23.3l2 .4-2 .3z"/>
<path d="M56.6 22.7v3.7M62.7 23.7h86.2M62.7 22.7v3.7M62.7 23.7l2-.4v.7zM146.9 23.3l2 .4-2 .3zM148.9 22.7v3.7M156 27.4h2.7M157.4 25.4h.6l-.3 2zM157.7 29.3l.3 2h-.6zM157.7 21v11.3M201.4 20.1h80.8M201.4 20.1l2-.4v.7z"/>
<path d="M232.2 35h.6l-.3 2zM232.5 29.3l.3 2h-.6zM232.5 29.3v14.8M283.2 38.6h6M283.2 29.3h6M287.9 36.5h.6l-.3 2.1zM288.2 29.3v9.3M288.2 29.3l.3 2h-.6zM27.7 48v3M27.7 49l2-.3v.7zM27.7 49h32M45.9 53.4h12.7"/>
<path d="M46.9 53.4v77.6M46.9 53.4l.3 2h-.6zM57.6 48.7l2.1 .3-2.1 .4zM58.9 53.5a.77 .77 0 0 1 .7-.9 .77 .77 0 0 1 .8 .9 .77 .77 0 0 1-1 .6M59.2 54l-7.6 10.9M59.2 54l-.9 1.8-.5-.4zM59.7 43.1v9.2M59.7 44.2h92.2M59.7 44.2l1.9-.4v.7zM60.1 52.7l-.9 1.3M60.3 53.7l21.2 29.8M60.3 53.7l1.5 1.4"/>
<path d="M60.3 53.7l.9 1.8M144.8 54.9h3.1M145.5 49.8h.6l-.3 2zM145.8 46.4v11.5M145.8 54.9l.3 2h-.6zM148.9 55.9v6.7M149.9 43.8l2 .4-2 .3zM151.2 53.5a.78 .78 0 0 1 .7-.9 .78 .78 0 0 1 .8 .8 .78 .78 0 0 1-.9 .7M151.4 53.9l-13.1 34.1M151.4 53.9l-.4 2M151.4 53.9l-1 1.8M151.9 43.1v9.2"/>
<path d="M151.9 46.3h44.7M151.9 46.3l2.1-.3v.6zM155 55.9v6.7M194.6 46l2 .3-2 .3zM196.6 45.3v5.7M221.7 50l1.9-.3v.6zM221.7 49v15.2M221.7 50h59.9M221.7 59.1l1.9-.3v.6zM246.1 58.8l4.1 .6v-.6l-4.1 .6zM248.1 58.1v9.1M261.1 58.8l2 .3-2 .3z"/>
<path d="M263.1 58.1v7.5M263.1 59.1h-41.4M279.6 49.7l2 .3-2 .3zM281.6 49v18.2M145.9 61.6h12.1M146.9 61.3l2 .3-2 .3zM155 61.6l2-.3v.6zM242.7 79.6h.7l-.3 2.1zM243.1 66.7v15M243.1 66.7l.3 1.9h-.7zM81.5 83.5h.1M81.5 83.5l-21.4 46.9"/>
<path d="M138.3 88l17.2 42.6M138.3 88h.1M233 87.6l3.4 2 2.9 2.7 2.1 2.8 1.6 3M242 81.7h5.2M245.1 89.5h13.7M246.1 89.2l2 .3-2 .3zM248.1 82.6v7.9M248.9 82.6v7.9M248.9 89.5l2-.3v.6zM202.4 102.9a1.59 1.59 0 0 1 1.7 1.2 1.89 1.89 0 0 1-2 1.1M203 100.3l-.7 2.7-.3 3.2 .1 2.6 .5 2.8 .7 2.4 1.3 2.9 1.9 2.9 1.5 1.7M223.3 106.1l21.9 10.6"/>
<path d="M45.9 131h12.7M46.6 129h.6l-.3 2zM58.9 131.3a.76 .76 0 0 1 .7-1 .76 .76 0 0 1 .8 .8 .76 .76 0 0 1-1 .7M60.6 128.5l-.5 1.9M61.2 128.8l-1.1 1.6M151.2 131.3a.77 .77 0 0 1 .6-1 .77 .77 0 0 1 .9 .8 .77 .77 0 0 1-.9 .7M173.7 138.5h.2M173.8 138.5v.1M176.1 138.5h.1M176.1 138.5v.1M186 138.5h.2M186.1 138.5v.1"/>
<path d="M188.3 138.5h.2M188.4 138.5v.1M202.1 138.2h.2M202.2 138.1v.2M228.2 128h63.1v55.8h-63.1zM228.2 136.4h63.1M239.4 128v55.8M278.9 128v55.8M23.6 158.8l5.2 9.8M40.9 150l4.9 9.8M44.6 158.1l1.2 1.7M45.2 157.9l.6 1.9"/>
<path d="M52.3 146.7l1.5 11.1M62 149.7a.38 .38 0 0 1 .5-.1 .38 .38 0 0 1 .2 .4l-.5 .1zM64.7 142.2l2 8.2M65.9 148.5l.8 1.9M66.5 148.4l.2 2M86.4 148.8l-1.2 1.6M86.9 149.2l-1.7 1.2M90.1 145.7l-4.9 4.7M94.2 156.3l-1.2 1.7M94.6 156.8l-1.6 1.2M100 151.1l-7 6.9M220.4 143h.2"/>
<path d="M220.4 156.7h.2M220.4 153.3h.2M220.5 142.9v.2M220.5 153.3v.1M220.5 156.6v.2M228.2 141.3h63.1M228.2 146.1h63.1M228.2 151.1h63.1M228.2 155.9h63.1M27.6 167l1.2 1.6M28.1 169.3a.38 .38 0 0 1 .5-.1 .38 .38 0 0 1 .2 .4 .38 .38 0 0 1-.5 .1 .38 .38 0 0 1-.2-.4zM28.2 166.6l.6 2"/>
<path d="M79.5 175.5l8.4 8.4M79.5 175.5l1.6 1.2M79.5 175.5l1.2 1.6M90.6 166.3a.37 .37 0 0 1 .4-.3 .37 .37 0 0 1 .3 .5h-.5zM173.7 171.5h.2M173.8 171.4v.2M176.1 171.5h.1M176.1 171.4v.2M186 171.5h.2M186.1 171.4v.2M188.3 171.5h.2M188.4 171.4v.2"/>
<path d="M202.1 171.9h.2M202.2 171.8v.1M214.5 178.3h10M215.5 178l2 .3-2 .3zM217.5 173.4v5.9M220.4 167h.2M220.5 166.9v.2M221.5 173.5v5.8M221.5 178.3l1.9-.3v.6zM222.5 168.4h4.6M222.6 172.4h4.5M225.8 166.4h.6l-.3 2z"/>
<path d="M226.1 165.4v10M226.1 172.4l.3 2h-.6zM228.2 160.8h63.1M228.2 165.7h63.1M228.2 170.5h63.1M228.2 175.4h63.1M24.2 190l-3.3 3.6M24.2 190l-1.1 1.7M24.2 190l-1.6 1.3M56.7 185.8a.34 .34 0 0 1 .5-.1 .34 .34 0 0 1 .1 .4 .34 .34 0 0 1-.4 .1 .34 .34 0 0 1-.2-.4zM73.3 181.9l5.7 6.4M73.3 181.9l1.6 1.3"/>
<path d="M73.3 181.9l1.1 1.7M137.6 187.7h153.6M137.6 191.7h153.6M137.6 199.7h153.6M152.8 183.7v20M200.7 183.7v4M210 183.7v4M211.3 191.7v12M230.4 191.7v12M263.2 183.7v20M272.8 183.7v8M276.4 195.6h.1"/>
<path d="M281.4 195.6v4.1M285 195.6h.1M291.2 195.6l-153.6 .1"/>
<circle cx="248.7" cy="118.4" r="3.9"/>
<circle cx="63.8" cy="138.4" r="3.9"/>
<circle cx="21.8" cy="155.3" r="3.9"/>
<circle cx="39.2" cy="146.5" r="3.9"/>
<circle cx="51.8" cy="142.8" r="3.9"/>
<circle cx="66.7" cy="150.4" r="4.3"/>
<circle cx="92.8" cy="143" r="3.9"/>
<circle cx="102.8" cy="148.4" r="3.9"/>
<circle cx="18.3" cy="196.5" r="3.9"/>
<circle cx="81.6" cy="191.2" r="3.9"/>
<circle cx="90.6" cy="186.6" r="3.9"/>
</g>
<path d="M203.7 29.2h-1.5M279.9 29.2h1.5" fill="none" stroke="#000" stroke-width=".21" stroke-dasharray="1.3 .6" stroke-dashoffset=".8" stroke-linecap="butt"/>
<g fill="none" stroke="#000" stroke-width=".25">
<path d="M282.6 197.7h7.8M282.6 197.1l3-.9v3l-3-.8zM288.4 195.8v3.8M106.2 203.7h185"/>
<circle cx="288.4" cy="197.7" r="1.74"/>
<circle cx="288.4" cy="197.7" r=".93"/>
</g>
<g fill="none" stroke="#00f" stroke-width=".21">
<path d="M112.1 29.2v.2zM112.1 21.6v.4v-.4M112.1 29.3h.1M112.1 21.6v7.7M278.3 29.3l.4-.1v.2zM282.2 21.6l.1 .4h-.2zM282.2 21.6v7.7h-3.9M281.6 68.6h.1l-.1 .4zM289 65l.3 .1-.3 .2zM289.3 65.1h-7.7v3.9M112.1 128.8v.3v-.3M112.1 132.5v.2z"/>
<path d="M112.1 132.6h.1M112.1 128.8v3.8M185 137.4v.2zM185 137.5h.1M185 137.5v3.9M42.5 155.2v6.3l2.8 1.5M42.5 155.2l.1 .3h-.1zM102.8 155.9l.1 .3h-.2zM102.8 155.9v6.3l2.7 1.6M185 141.4v-.4v.4M45 162.8l.3 .2h-.3zM105.2 163.5l.3 .3-.3-.1z"/>
</g>
<g fill="none" stroke="#808080" stroke-width=".21">
<path d="M27.7 16.4v12.4M27.7 17.4h168.9M27.7 17.4l2-.3v.6zM194.6 17.1l2 .3-2 .3zM196.6 16.4v12.4M111.7 29.3h.9M111.8 29l.7 .7M112.1 28.8v1M112.5 29l-.7 .7M281.7 29.3h1M281.8 29l.7 .7M282.2 28.8v1"/>
<path d="M282.5 29l-.7 .7M279.6 65.1h8.9M281.3 64.8l.7 .7M281.6 64.7v.9M282 64.8l-.7 .7M287.5 65.1v30M287.5 65.1l.3 2.1h-.6zM282.6 95.1h5.9M287.2 93.2h.6l-.3 1.9zM111.7 132.6h.9M111.8 132.2l.7 .8M112.1 132.1v1"/>
<path d="M112.5 132.2l-.7 .8M184.5 137.5h1M184.6 137.2l.7 .7M185 137v1M185.3 137.2l-.7 .7M42.1 161.5h.9M42.2 161.1l.7 .7M42.5 161v1M42.9 161.1l-.7 .7M102.3 162.2h1M102.4 161.8l.8 .8M102.8 161.7v1"/>
<path d="M103.2 161.8l-.8 .8"/>
</g>
<g fill="none" stroke="#000" stroke-width=".21" stroke-dasharray="15.2 1.3 1.3 1.3" stroke-linecap="butt">
<path d="M162.1 138.2h-.2M162.2 138.2v-.1M162.2 138.2v.1M162.2 138.2h.1M162.2 138v-.2M162.2 138.3v.2M202.2 138v-.2M202.2 138.3v.2M202.4 138.2h.2M162.1 171.8h-.2M162.2 171.8v.1M162.2 171.8h.1"/>
<path d="M162.2 171.7v-.2M162.2 172v.2M202.2 171.7v-.2M202.2 172v.2M202.4 171.8h.2"/>
</g>
<path d="M162.4 138.2h39.7M162.4 171.8h39.7" fill="none" stroke="#000" stroke-width=".21" stroke-dasharray="15.2 1.3 1.3 1.3" stroke-dashoffset="6.8" stroke-linecap="butt"/>
<path d="M6.7 12.9h284.5v190.8h-284.5zM137.6 183.7v20M291.2 183.7h-185v20" fill="none" stroke="#000" stroke-width=".5"/>
<path d="M276.4 199.7v4M285 199.7v4" fill="none" stroke="#c0c0c0" stroke-width=".21"/>
<path d="M272.8 195.6h.1" fill="none" stroke="#c0c0c0" stroke-width=".25"/>
<g fill="#00f">
<path d="M45 162.8l.3 .2h-.3zM42.5 155.2l.1 .3h-.1z"/>
<path d="M112.1 29.2v.2zM112.1 21.6v.4zM281.6 68.6h.1l-.1 .4zM289 65l.3 .1-.3 .2zM105.2 163.5l.3 .3-.3-.1zM102.8 155.9l.1 .3h-.2z"/>
<path d="M185 141v.4zM185 137.4v.2z"/>
<path d="M112.1 128.8v.3zM112.1 132.5v.2z"/>
<path d="M278.3 29.3l.4 .1v-.2zM282.2 21.6l-.1 .4h.2z"/>
</g>
<text font-size="8.7" x="72.2" y="161.2">C</text>
<g font-size="4.2">
<text x="107.2" y="175.5">METALİK GRİ</text>
<text x="107.2" y="180.8">700-800 DERECE ISIYA DAYANIKLI BOYA</text>
</g>
<g font-size="3.5" fill="#808080">
<text x="107.8" y="16.5">2195</text>
<text x="286.7" y="84.9" transform="rotate(-90 286.7 84.9)">60</text>
</g>
<g font-size="3.5">
<text x="38.5" y="22.8">375</text>
<text x="104" y="22.8">1120</text>
<text x="239.4" y="19.2">1050</text>
<text x="156.9" y="25.4" transform="rotate(-90 156.9 25.4)">25</text>
<text x="16.9" y="36.7" transform="rotate(-90 16.9 36.7)">120</text>
<text x="287.4" y="36.9" transform="rotate(-90 287.4 36.9)">120</text>
<text x="105.3" y="43.3">1200</text>
<text x="170.6" y="45.4">580</text>
<text x="231.7" y="43.2" transform="rotate(-90 231.7 43.2)">100</text>
<text x="38.8" y="48.2">415</text>
<text x="144.9" y="50.8" transform="rotate(-90 144.9 50.8)">40</text>
<text x="248.1" y="49.1">120</text>
<text x="233.5" y="58.3">53</text>
<text x="253.8" y="58.3">30</text>
<text x="51.4" y="63.7" transform="rotate(-55 51.4 63.7)">M20</text>
<text x="150.4" y="60.7">80</text>
<text x="242.2" y="76.5" transform="rotate(-90 242.2 76.5)">30</text>
<text x="82" y="85.3">EKSEN ÖLÇÜLERİ ÖNEMLİDİR.</text>
<text x="82" y="89.9">M20 KLAVUZLAR UNUTULMASIN.</text>
<text x="251.7" y="88.7">1,50</text>
<text x="46.1" y="93.4" transform="rotate(-90 46.1 93.4)">1010</text>
<text x="222" y="118.1">DETAIL C</text>
<text x="247.8" y="119.5">9</text>
<text x="220.2" y="122.6">SCALE 1 : 5</text>
<text x="229.7" y="131.7">SIRA</text>
<text x="231.2" y="135.3">NO</text>
<text x="253.7" y="133.5">TANIM</text>
<text x="280.4" y="133.5">ADET</text>
<text x="50.8" y="143.9">5</text>
<text x="62.8" y="139.6">9</text>
<text x="232.8" y="140.1">1</text>
<text x="249.4" y="140.1">1188005008</text>
<text x="284.1" y="140.1">4</text>
<text x="38.2" y="147.6">8</text>
<text x="91.9" y="144.1">4</text>
<text x="101.8" y="149.5">2</text>
<text x="232.8" y="145">2</text>
<text x="232.8" y="149.9">3</text>
<text x="254.6" y="145">Sheet</text>
<text x="254.6" y="149.9">Sheet</text>
<text x="284.1" y="145">2</text>
<text x="284.1" y="149.9">1</text>
<text x="232.8" y="154.8">4</text>
<text x="254.6" y="154.8">Sheet</text>
<text x="284.1" y="154.8">1</text>
<text x="20.9" y="156.5">1</text>
<text x="232.8" y="159.6">5</text>
<text x="247.8" y="159.6">1188005001-6</text>
<text x="284.1" y="159.6">1</text>
<text x="232.8" y="164.5">6</text>
<text x="254.6" y="164.5">Sheet</text>
<text x="284.1" y="164.5">1</text>
<text x="225.3" y="173.1" transform="rotate(-90 225.3 173.1)">120</text>
<text x="232.8" y="169.4">7</text>
<text x="254.6" y="169.4">Sheet</text>
<text x="284.1" y="169.4">1</text>
<text x="216.7" y="177.4">120</text>
<text x="232.8" y="174.3">8</text>
<text x="240.3" y="179.1">M5 SOMUNLU PERÇİN</text>
<text x="254.6" y="174.3">Sheet</text>
<text x="284.1" y="174.3">1</text>
<text x="232.8" y="180.9">9</text>
<text x="248.4" y="182.7">(SIFIR KAFA)</text>
<text x="89.7" y="187.7">6</text>
<text x="17.4" y="197.6">7</text>
<text x="80.6" y="192.3">3</text>
</g>
<g font-size="3.2">
<text x="153.6" y="186.8">1188005017_9SDS</text>
<text x="153.6" y="190.8">UST REZİSTANS TAVASI</text>
<text x="210.7" y="186.6">-</text>
<text x="153.6" y="194.8">BOYA / ISIYA DAYANIKLI YANMAZ BOYA</text>
<text x="153.6" y="198.8">YOK / HRC</text>
<text x="230.8" y="198.7">KAYNAKLI</text>
<text x="230.8" y="202.8">30687.96</text>
</g>
<g font-size="2.8">
<text x="238.9" y="104.1">M5</text>
<text x="238.9" y="107.9">ALTIKÖŞE SIFIR KAFA</text>
<text x="238.9" y="111.7">SOMUNLU PERÇİN</text>
<text x="263.7" y="186.7">Ü.Adet:</text>
<text x="263.9" y="190.5">Vers.:</text>
<text x="211.5" y="194.5">Hammadde Adı:</text>
<text x="230.8" y="194.7">KAYNAKLI BIRLESTIRME</text>
<text x="138.3" y="202.6">SON KAYIT:</text>
<text x="163.5" y="202.6">6 Mayıs 2023 Cumartesi 11:42:39</text>
<text x="212.1" y="198.4">Sip. Ölçüsü:</text>
<text x="212.2" y="202.7">Ağırlık:</text>
</g>
<g font-size="2.6">
<text x="273.4" y="190.4">1</text>
<text x="265.9" y="194.4">GENEL TOLERANS</text>
<text x="264.2" y="198.5">DIN 7168 m T</text>
<text x="264.3" y="202.6">ÖLÇEK</text>
<text x="278.5" y="202.6">1:20</text>
<text x="286.5" y="202.6">A4</text>
</g>
<g font-size="2.5">
<text x="138.3" y="186.4">Parça Kodu:</text>
<text x="138.3" y="190.5">Parça Adı:</text>
<text x="201.2" y="186.5">Ü.Kodu:</text>
<text x="138.3" y="194.5">Kaplama Şekli:</text>
<text x="138.3" y="198.6">Isıl İşlem:</text>
<text x="6.7" y="206.7">D:\Onedrive\OneDrive - gazi.edu.tr\My_Design\Arsiv\DP909SDS_3ST\</text>
</g>
<text font-size=".4" x="285" y="179.7">1</text>
</svg>
